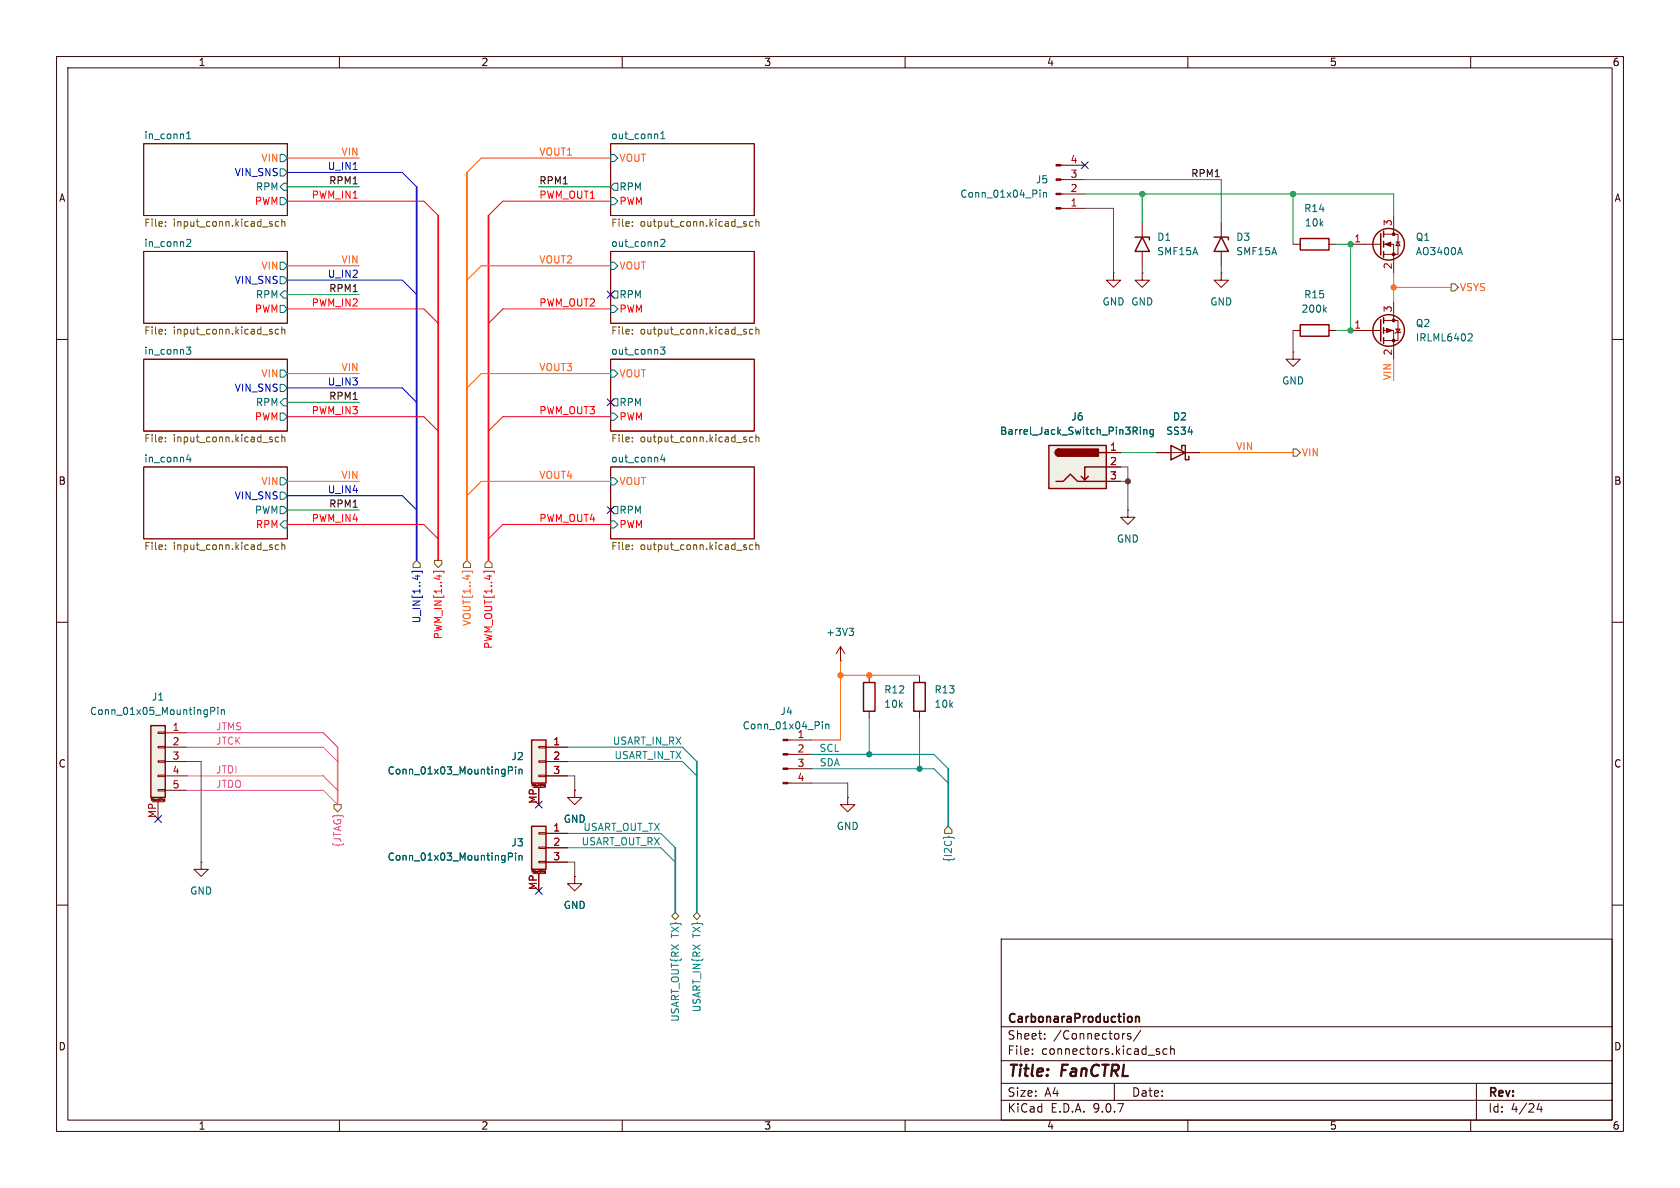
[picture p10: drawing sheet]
<svg xmlns="http://www.w3.org/2000/svg" width="297mm" height="210mm" viewBox="0 0 297 210" stroke-linecap="round" stroke-linejoin="round" font-family="sans-serif">
<g fill="none" stroke="#350000" stroke-width=".18">
<path d="M10 10h277v190h-277zM12 12h273v186h-273zM60 10v2M110 10v2M160 10v2M210 10v2M260 10v2M10 60h2M285 60h2M10 110h2M285 110h2M10 160h2"/>
<path d="M177 166h108v32h-108zM285 160h2M60 198v2M110 198v2M160 198v2M177 194.5h108M177 191.5h108M177 187.5h108M177 181.5h108M182.5 186.3v.1M182.5 185.5v.1M184.7 183.6v.1"/>
<path d="M184.7 182.8v.1M197 191.5v3M198.7 182.7h.2M199.9 182.8l-.4-.1-.2 .2 .1 .2 .5 .2v.3h-.6M201.7 182.1l-1.3 2M204.6 185.9l.4 .1v.2l-.2 .2h-.3M204.6 185.4l.4 .1M206.3 185.5l-.4-.1-.3 .3v.4l.1 .2h.6M207 185.5l.2-.1 .3 .1 .1 .9M207 184.9v1.5M210 198v2M260 198v2"/>
<path d="M261 191.5v6.5M272.1 195l-.4 1.1h1M272.5 195.6v1"/>
</g>
<path d="M200.1 179.8v.7M200.8 179.7v1M200.8 179.8l.2-.1 .3 .1 .1 .9" fill="none" stroke="#350000" stroke-width=".3"/>
<g fill="none" stroke="#840000" stroke-width=".18">
<path d="M25.4 25.4h25.4v12.7h-25.4zM107.9 25.4h25.4v12.7h-25.4zM215.9 39.4v2.5M246.4 38.1v3.3M25.4 44.5h25.4v12.7h-25.4zM107.9 44.5h25.4v12.7h-25.4zM215.9 48.3v1.2h1.3l-1.3 1.3-1.3-1.3h1.3M215.9 48.3h.1M215.9 44.5v2.5M228.6 58.4h1.3M228.6 43.2h1.3M234.9 58.4h1.3"/>
<path d="M234.9 43.2h1.3M238.8 58.4h5.3M238.8 43.2h5.3M244.6 56.6h2.5v3.6h-2.5M244.6 58.4h1.8v5.1M244.6 41.4h2.5v3.6h-2.5M244.6 43.2h1.8v5.1M246.4 53.3v3.3M246.8 58.2h.7l-.4 .6zM246.8 42.8h.7M247.1 42.8l.4 .6h-.7zM247.6 58.7l-.1 .1h-.7l-.2 .1"/>
<path d="M25.4 63.5h25.4v12.7h-25.4zM107.9 63.5h25.4v12.7h-25.4zM228.6 62.2v1.3h1.3l-1.3 1.3-1.3-1.3h1.3M228.6 62.2h.1M25.4 82.6h25.4v12.7h-25.4zM107.9 82.6h25.4v12.7h-25.4zM101.6 139.7v1.3h1.3l-1.3 1.2-1.3-1.2h1.3M101.6 139.7h.1M139.3 130.8h4.2M139.3 133.4h4.2M139.3 135.9h4.2M139.3 138.4h4.2"/>
<path d="M101.6 154.9v1.3h1.3l-1.3 1.3-1.3-1.3h1.3M101.6 154.9h.1M149.9 141v1.2h1.2l-1.2 1.3-1.3-1.3h1.3M149.9 141h.1"/>
</g>
<g fill="none" stroke="#006464" stroke-width=".18">
<path d="M33 24.5h.7M33 23.6l.4-.3v1.2M49.5 34.9h.7l.6 .7-.6 .6h-.7zM49.5 27.3h.7l.6 .6-.6 .7h-.7zM49.5 29.8h.7l.6 .7-.6 .6h-.7zM50.2 32.4h.6v1.3h-.6l-.7-.7zM107.9 34.9h.7l.6 .7-.6 .6h-.7zM107.9 27.3h.7l.6 .6-.6 .7h-.7zM108.6 32.4h.6v1.3h-.6l-.7-.7zM116.8 24.5h.7M116.8 23.6l.4-.3v1.2M33.1 42.4l.4-.1 .2 .4-.8 .9h.8"/>
<path d="M49.5 54h.7l.6 .6-.6 .6h-.7zM49.5 46.4h.7l.6 .6-.6 .6h-.7zM49.5 48.9h.7l.6 .6-.6 .7h-.7zM50.2 51.4h.6v1.3h-.6l-.7-.6zM107.9 54h.7l.6 .6-.6 .6h-.7zM107.9 46.4h.7l.6 .6-.6 .6h-.7zM108.6 51.4h.6v1.3h-.6l-.7-.6zM116.8 42.4l.5-.1 .2 .4-.7 .9h.7M234.1 54.7l.4 .5M234.5 54.3l-.5 .5M258.1 43.8l.4 1.2M259.7 59l.5 .1 .1 .3-.8 .9h.8"/>
<path d="M32.9 61.4h.8l-.4 .4 .4 .2v.4l-.2 .2h-.4M49.5 73h.7l.6 .7-.6 .6h-.7zM49.5 65.4h.7l.6 .6-.6 .7h-.7zM49.5 67.9h.7l.6 .7-.6 .6h-.7zM50.2 70.5h.6v1.3h-.6l-.7-.7zM107.9 73h.7l.6 .7-.6 .6h-.7zM107.9 71.1l.7-.6h.6v1.3h-.6zM107.9 65.4h.7l.6 .6-.6 .7h-.7zM116.8 61.4h.7l-.4 .4 .4 .2v.5l-.2 .1-.5-.1M33.3 80.3l-.3 1h.8M33.6 80.8v.9M49.5 89.5h.7l.6 .7-.6 .6h-.7z"/>
<path d="M49.5 92.7l.7-.6h.6v1.2h-.6zM49.5 84.5h.7l.6 .6-.6 .6h-.7zM49.5 87h.7l.6 .6-.6 .7h-.7zM107.9 92.1h.7l.6 .6-.6 .6h-.7zM107.9 84.5h.7l.6 .6-.6 .6h-.7zM108.6 89.5h.6v1.3h-.6l-.7-.6zM117.1 80.3l-.3 1h.8M117.4 80.8v.9M145.4 127.6v.1M145.4 128v.8M146 128v.8M146 128.1l.2-.1 .3 .1v.7"/>
</g>
<g fill="none" stroke="#725600" stroke-width=".18">
<path d="M29.2 39.2v.1M29.2 39.9v.1M48.1 39.6v.3M49.3 39.2h-.4l-.2 .2 .1 .5h.5M49.8 38.7v1.3M49.8 39.3l.2-.1h.3l.1 .8M111.8 39.9v.1M111.8 39.2v.1M131.6 39.6h.3l.1 .2-.2 .2h-.2M131.6 39.2h.3M133.1 39.2h-.4l-.2 .2 .1 .5h.5M133.6 39.3l.2-.1h.3l.1 .8"/>
<path d="M133.6 38.7v1.3M29.2 58.9v.2M29.2 58.3v.1M48.1 58.7v.3M49.3 58.3l-.4-.1-.2 .3 .1 .5h.5M49.8 58.3l.2-.1 .3 .1 .1 .8M49.8 57.8v1.3M111.8 58.3v.1M111.8 58.9v.2M131.6 58.6l.3 .1 .1 .2-.2 .2h-.2M131.6 58.2l.3 .1M133.1 58.3l-.4-.1-.2 .3 .1 .5h.5"/>
<path d="M133.6 58.3l.2-.1 .3 .1 .1 .8M133.6 57.8v1.3M29.2 77.3v.1M29.2 78v.1M48.1 77.7v.3M49.3 77.3h-.4l-.2 .2 .1 .5h.5M49.8 76.8v1.3M49.8 77.4l.2-.1h.3l.1 .8M111.8 77.3v.1M111.8 78v.1M131.6 77.7h.3l.1 .2-.2 .2h-.2M131.6 77.3h.3"/>
<path d="M133.1 77.3h-.4l-.2 .2 .1 .5h.5M133.6 77.4l.2-.1h.3l.1 .8M133.6 76.8v1.3M29.2 96.4v.1M29.2 97v.2M48.1 96.8v.3M49.3 96.4l-.4-.1-.2 .3 .1 .5h.5M49.8 95.9v1.3M49.8 96.4l.2-.1 .3 .1 .1 .8M111.8 96.4v.1M111.8 97v.2M131.6 96.7l.3 .1 .1 .2-.2 .2h-.2"/>
<path d="M131.6 96.3l.3 .1M133.1 96.4l-.4-.1-.2 .3 .1 .5h.5M133.6 96.4l.2-.1 .3 .1 .1 .8M133.6 95.9v1.3"/>
</g>
<g fill="#840000" stroke="#840000" stroke-width=".18">
<path d="M138.4 130.7h.9v.2h-.9z"/>
<path d="M138.4 133.2h.9v.3h-.9z"/>
<path d="M138.4 135.8h.9v.2h-.9z"/>
<path d="M138.4 138.3h.9v.3h-.9z"/>
<path d="M245.1 58l1 .4-1 .4z"/>
<path d="M244.9 43.2l1-.4v.8z"/>
<circle cx="246.4" cy="56.6" r=".25"/>
<circle cx="246.4" cy="60.2" r=".25"/>
<circle cx="246.4" cy="41.4" r=".25"/>
<circle cx="246.4" cy="45" r=".25"/>
</g>
<g fill="none" stroke="#840000" stroke-width=".25">
<path d="M214.6 41.9h2.6v.5M215.9 41.9l1.3 2.6h-2.6zM229.9 42.2h5v2h-5zM229.9 57.4h5v2h-5zM244.1 41.3v3.8M244.1 56.5v3.8M244.6 40.9v1M244.6 42.7v1M244.6 44.5v1M244.6 56.1v1.1M244.6 57.9v1M244.6 59.7v1"/>
<circle cx="245.5" cy="43.2" r="2.79"/>
<circle cx="245.5" cy="58.4" r="2.79"/>
</g>
<path d="M94 130.8h2.5v7.6h-2.5z" fill="#f0f0e6"/>
<path d="M94 130.8h2.5v7.6h-2.5z" fill="none" stroke="#840000" stroke-width=".25"/>
<g fill="none" stroke="#840000" stroke-width=".18">
<path d="M94.1 139v-.4l.1 .3 .1-.3v.4M94.2 139.2h2.1M95.2 132h1.3v.2h-1.3zM95.2 134.5h1.3v.2h-1.3zM95.2 137h1.3v.3h-1.3zM95.2 139.2v3M95.5 138.6v.3M95.7 138.6h.1M96.3 138.8v.2h.1M96.3 138.8l.1-.1v.3l-.1 .1M96.3 138.8h.1M96.5 132.1h3.8"/>
<path d="M96.5 134.6h3.8M96.5 137.2h3.8"/>
</g>
<path d="M89.9 136.2h.6l.1-.2-.1-.3-.6-.1v1.2M91.1 135.6v.1M91.1 136v.8M91.8 136v.8M91.8 136.1l.1-.1h.3l.1 .8" fill="none" stroke="#006464" stroke-width=".18"/>
<path d="M94 146.1h2.5v7.6h-2.5z" fill="#f0f0e6"/>
<path d="M94 146.1h2.5v7.6h-2.5z" fill="none" stroke="#840000" stroke-width=".25"/>
<g fill="none" stroke="#840000" stroke-width=".18">
<path d="M35.6 152.4v1.3h1.2l-1.2 1.2-1.3-1.2h1.3M35.6 152.4h.1M94.1 154.2v-.4l.1 .3 .1-.3v.4M94.2 154.4h2.1M95.2 147.2h1.3v.2h-1.3zM95.2 149.7h1.3v.3h-1.3zM95.2 152.3h1.3v.2h-1.3zM95.2 154.4v3.1M95.5 153.8v.4M95.7 153.9h.1M95.7 153.8v.1M96.4 154.3h-.1"/>
<path d="M96.4 154.2h-.1v-.2h.1v.3M96.4 154.3h.1M96.5 147.3h3.8M96.5 149.9h3.8M96.5 152.4h3.8"/>
</g>
<path d="M89.9 151.5l.6-.1 .1-.2-.1-.3-.6-.1v1.3M91.1 150.8v.1M91.1 151.2v.9M91.8 151.2v.9M91.8 151.3l.1-.1 .3 .1 .1 .8" fill="none" stroke="#006464" stroke-width=".18"/>
<path d="M26.7 128.3h2.5v12.7h-2.5z" fill="#f0f0e6"/>
<path d="M207 78.7l2.5 1.3-2.5 1.3zM208.9 79.4v-.7h.6v2.6h.7v-.7M26.7 128.3h2.5v12.7h-2.5z" fill="none" stroke="#840000" stroke-width=".25"/>
<g fill="none" stroke="#840000" stroke-width=".18">
<path d="M187.6 36.8h4.2M187.6 34.3h4.2M187.6 31.8h4.2M187.6 29.2h4.2M204.5 80h7.6M27.9 129.4h1.3v.3h-1.3zM27.9 132h1.3v.2h-1.3zM27.9 134.5h1.3v.2h-1.3zM27.9 137h1.3v.3h-1.3zM27.9 139.6h1.3v.2h-1.3zM29.2 129.5h3.8M29.2 132.1h3.8"/>
<path d="M29.2 134.6h3.8M29.2 137.2h3.8M29.2 139.7h3.8M26.8 141.5v-.4l.1 .3 .1-.3v.4M26.9 141.7h2.1M27.9 141.7v3.1M28.2 141.1v.4M28.4 141.2h.1M28.4 141.1v.1M28.5 141.2h-.1M29.1 141.3v.3h-.1M29.1 141.3h-.2l.1 .2h.1"/>
</g>
<path d="M183.9 33.6v.1M183.9 34v.9M184.5 34v.9M184.5 34.1l.1-.1 .3 .1 .1 .8M37.3 125.7l.6-.1 .1-.1-.1-.3-.6-.2v1.3M38.5 125v.2M38.5 125.5v.8M39.1 125.5v.8M39.1 125.6l.2-.1h.3l.1 .8" fill="none" stroke="#006464" stroke-width=".18"/>
<g fill="#840000" stroke="#840000" stroke-width=".18">
<path d="M186.7 36.7h.9v.3h-.9z"/>
<path d="M186.7 34.2h.9v.2h-.9z"/>
<path d="M186.7 31.6h.9v.3h-.9z"/>
<path d="M186.7 29.1h.9v.2h-.9z"/>
</g>
<path d="M185.4 78.7h10.2v7.7h-10.2z" fill="#f0f0e6"/>
<path d="M200.7 41.9h2.5v.5M201.9 41.9l1.3 2.6h-2.5zM185.4 78.7h10.2v7.7h-10.2zM187.2 79.4a.64 .64 0 0 0-.6 .6 .64 .64 0 0 0 .6 .6M186.7 85.1h1.3l1.2-1.3 1.3 1.3h5.1M192.4 84.2l-.6 .6M194.3 80h1.3M195.6 82.6h-3.8v2.2l-.7-.6M152.7 120.7h2v5h-2zM161.5 120.7h2.1v5h-2.1z" fill="none" stroke="#840000" stroke-width=".25"/>
<g fill="#840000" stroke="#840000" stroke-width=".25">
<path d="M186.7 79.6l.5-.2v1.2a.63 .63 0 0 1-.6-.3 .63 .63 0 0 1 .1-.7z"/>
<path d="M187.2 79.4h7v1.2h-7z"/>
</g>
<g fill="none" stroke="#840000" stroke-width=".18">
<path d="M201.9 39.4v2.5M196.8 48.3v1.2h1.3l-1.3 1.3-1.2-1.3h1.2M196.8 48.3h.1M201.9 48.3v1.2h1.3l-1.3 1.3-1.2-1.3h1.2M201.9 48.3h.1M201.9 44.5v2.5M195.6 80h2.5M195.6 82.6h2.5M195.6 85.1h2.5M199.4 90.2v1.2h1.3l-1.3 1.3-1.3-1.3h1.3M199.4 90.2h.1M204.5 80h2.5"/>
<path d="M209.5 80h2.6M148.6 116.8h.1M148.6 114.3l-.8 1.3M148.6 114.3l.8 1.3M148.6 114.3v2.5M153.7 119.4v1.3M162.6 119.4v1.3M95.2 139.2v3M96.5 132.1h3.8M96.5 134.6h3.8M96.5 137.2h3.8M101.6 139.7h.1"/>
<path d="M153.7 125.7v1.3M162.6 125.7v1.3M95.2 154.4v3.1M96.5 147.3h3.8M96.5 149.9h3.8M96.5 152.4h3.8M101.6 154.9h.1"/>
</g>
<g fill="none" stroke="#006464" stroke-width=".18">
<path d="M200.6 76.2l.5 .6M200.8 75.5l.3 .3-.1 .3-.2 .1M201.6 75.5v.1M201.6 75.9v.9M202.2 75.9v.9M202.2 76.1l.2-.2 .3 .1v.8M203.9 76l-.4-.1-.2 .3 .1 .5h.5M203.9 75.9v1.1l-.2 .2-.3-.1M150.1 111.1h.8l-.4 .5M150.6 111.6l.3 .2v.3l-.3 .2M89.9 136.2h.6l.1-.2-.1-.3-.6-.1v1.2M91.1 135.6v.1"/>
<path d="M91.1 136v.8M91.8 136v.8M91.8 136.1l.1-.1h.3l.1 .8M89.9 151.5l.6-.1 .1-.2-.1-.3-.6-.1v1.3M91.1 150.8v.1M91.1 151.2v.9M91.8 151.2v.9M91.8 151.3l.1-.1 .3 .1 .1 .8"/>
</g>
<g fill="none" stroke="#ff6302" stroke-width=".18">
<path d="M50.8 27.9h12.7M107.9 27.9h-22.8l-2.6 2.6M50.8 47h12.7M107.9 47h-22.8l-2.6 2.5M246.4 50.8h10.1M246.4 48.3v5M50.8 66h12.7M107.9 66h-22.8l-2.6 2.6M246.4 63.5v3.8M50.8 85.1h12.7M107.9 85.1h-22.8l-2.6 2.5M212.1 80h16.5"/>
<path d="M81.7 101.3v-.3h1.9v.3M148.6 119.4h14M148.6 116.8v14h-5.1"/>
</g>
<path d="M256.5 50.2h.7l.6 .6-.6 .6h-.7zM228.6 79.4h.6l.7 .6-.7 .6h-.6zM73 99.7l.7-.6 .6 .6v.6h-1.3zM76.8 99.1h1.3v.6l-.6 .6-.7-.6zM82.5 99.1l.7 .6v.6h-1.3v-.6zM86.4 99.1l.6 .6v.6h-1.3v-.6zM59.1 142.2h1.2v.7l-.6 .6-.6-.6zM167.6 146.1l.7 .6v.6h-1.3v-.6zM119.4 161.3l.6 .6-.6 .7-.7-.7zM122.6 161.9l.6-.6 .6 .6-.6 .7z" fill="none" stroke="#725600" stroke-width=".18"/>
<path d="M50.8 30.5h20.3l2.6 2.5M62.4 30h.8M50.8 49.5h20.3l2.6 2.6M50.8 68.6h20.3l2.6 2.5M50.8 87.6h20.3l2.6 2.6M72.8 101.3v-.3h1.9v.3M73.8 101.6v.8" fill="none" stroke="#00f" stroke-width=".18"/>
<path d="M50.8 35.6h24.1l2.6 2.5M107.9 35.6h-19l-2.5 2.5M50.8 54.6h24.1l2.6 2.6M107.9 54.6h-19l-2.5 2.6M50.8 73.7h24.1l2.6 2.5M107.9 73.7h-19l-2.5 2.5M50.8 92.7h24.1l2.6 2.6M107.9 92.7h-19l-2.5 2.6M76.7 101.3v-.3h1.8v.3M85.5 101.3v-.3h1.9v.3" fill="none" stroke="#f00" stroke-width=".18"/>
<path d="M100.3 134.6h20.3l2.6 2.6M100.3 132.1h20.3l2.6 2.5M143.5 135.9h21.6l2.5 2.5M143.5 133.4h21.6l2.5 2.5M153.7 127v6.4M162.6 127v8.9M100.3 147.3h16.5l2.6 2.6M100.3 149.9h16.5l2.6 2.5M167.6 148l.1-.1 .2 .1" fill="none" stroke="#008484" stroke-width=".18"/>
<path d="M73.7 33v66.1" fill="none" stroke="#00f" stroke-width=".3"/>
<path d="M77.5 38.1v61M86.4 38.1v61" fill="none" stroke="#f00" stroke-width=".3"/>
<path d="M82.5 30.5v68.6" fill="none" stroke="#ff6302" stroke-width=".3"/>
<path d="M123.2 134.6v26.7M167.6 135.9v10.2M119.4 149.9v11.4" fill="none" stroke="#008484" stroke-width=".3"/>
<path d="M59.7 132.1v10.1" fill="none" stroke="#f0f" stroke-width=".3"/>
<path d="M191.8 36.8h5v11.5M201.9 47v1.3M215.9 47v1.3M228.6 58.4v3.8M198.1 82.6h1.3v7.6M198.1 85.1h1.3M33 134.6h2.6v17.8M100.3 137.2h1.3v2.5M143.5 138.4h6.4v2.6M100.3 152.4h1.3v2.5" fill="none" stroke="#484848" stroke-width=".18"/>
<path d="M50.8 33h12.7M95.2 33h12.7M191.8 31.8h24.1v7.6M191.8 34.3h54.6v3.8M201.9 34.3v5.1M228.6 34.3v8.9M50.8 52.1h12.7M236.2 43.2h2.6v15.2h-2.6M50.8 71.1h12.7M50.8 90.2h12.7M198.1 80h6.4" fill="none" stroke="#009600" stroke-width=".18"/>
<path d="M33 132.1h24.1l2.6 2.5M33 137.2h24.1l2.6 2.5M33 129.5h24.1l2.6 2.6M33 139.7h24.1l2.6 2.5" fill="none" stroke="#f0f" stroke-width=".18"/>
<g fill="none" stroke="#000084" stroke-width=".18">
<path d="M191.2 28.6l1.2 1.2M192.4 28.6l-1.2 1.2M107.3 51.5l1.3 1.2M108.6 51.5l-1.3 1.2M107.3 70.5l1.3 1.2M108.6 70.5l-1.3 1.2M107.3 89.6l1.3 1.2M108.6 89.6l-1.3 1.2M27.3 144.2l1.2 1.2M28.5 144.2l-1.2 1.2M94.6 156.9l1.3 1.2M94.6 141.6l1.3 1.2"/>
<path d="M95.9 156.9l-1.3 1.2M95.9 141.6l-1.3 1.2"/>
</g>
<g fill="#008484" stroke="#008484" stroke-width=".18">
<circle cx="162.6" cy="135.9" r=".46"/>
<circle cx="153.7" cy="133.4" r=".46"/>
</g>
<g fill="#ff6302" stroke="#ff6302" stroke-width=".18">
<circle cx="148.6" cy="119.4" r=".46"/>
<circle cx="153.7" cy="119.4" r=".46"/>
<circle cx="246.4" cy="50.8" r=".46"/>
</g>
<g fill="#009600" stroke="#009600" stroke-width=".18">
<circle cx="238.8" cy="58.4" r=".46"/>
<circle cx="228.6" cy="34.3" r=".46"/>
<circle cx="238.8" cy="43.2" r=".46"/>
<circle cx="201.9" cy="34.3" r=".46"/>
</g>
<circle cx="199.4" cy="85.1" r=".46" fill="#484848" stroke="#484848" stroke-width=".18"/>
<g font-size="2.8" fill="#350000">
<text x="178" y="190.9">Title:</text>
<text x="187.7" y="190.9">FanCTRL</text>
</g>
<g font-size="2.1" fill="#350000">
<text x="178" y="184">Sheet:</text>
<text x="178" y="181.2">CarbonaraProduction</text>
<text x="186.2" y="184">/Connectors/</text>
<text x="178" y="186.7">File:</text>
<text x="184.1" y="186.7">connectors.kicad_sch</text>
<text x="178" y="196.9">KiCad</text>
<text x="178" y="194.1">Size:</text>
<text x="184.7" y="194.1">A4</text>
<text x="185.7" y="196.9">E.D.A.</text>
<text x="193.3" y="196.9">9.0.7</text>
<text x="200" y="194.1">Date:</text>
<text x="263" y="194.3">Rev:</text>
<text x="263" y="196.9">Id:</text>
<text x="267.1" y="196.9">4/24</text>
</g>
<g font-size="1.8" fill="#350000">
<text x="35" y="11.9">1</text>
<text x="85" y="11.9">2</text>
<text x="135" y="11.9">3</text>
<text x="185" y="11.9">4</text>
<text x="235" y="11.9">5</text>
<text x="285" y="11.9">6</text>
<text x="10.3" y="35.9">A</text>
<text x="285.3" y="35.9">A</text>
<text x="10.3" y="85.9">B</text>
<text x="285.3" y="85.9">B</text>
<text x="10.3" y="135.9">C</text>
<text x="285.3" y="135.9">C</text>
<text x="10.3" y="185.9">D</text>
<text x="285.3" y="185.9">D</text>
<text x="35" y="199.9">1</text>
<text x="85" y="199.9">2</text>
<text x="135" y="199.9">3</text>
<text x="185" y="199.9">4</text>
<text x="235" y="199.9">5</text>
<text x="285" y="199.9">6</text>
</g>
<g font-size="1.8" fill="#006464">
<text x="25.4" y="24.7">in_conn1</text>
<text x="107.9" y="24.7">out_conn1</text>
<text x="45.1" y="33.9">RPM</text>
<text x="109.4" y="33.9">RPM</text>
<text x="169.7" y="35.2">Conn_01x04_Pin</text>
<text x="183" y="32.6">J5</text>
<text x="230.5" y="37.7">R14</text>
<text x="230.6" y="40.2">10k</text>
<text x="25.4" y="43.7">in_conn2</text>
<text x="107.9" y="43.7">out_conn2</text>
<text x="204.5" y="42.8">D1</text>
<text x="204.5" y="45.3">SMF15A</text>
<text x="218.4" y="42.8">D3</text>
<text x="218.4" y="45.3">SMF15A</text>
<text x="250.2" y="45.3">AO3400A</text>
<text x="250.2" y="42.8">Q1</text>
<text x="45.1" y="52.9">RPM</text>
<text x="109.4" y="52.9">RPM</text>
<text x="230.5" y="52.9">R15</text>
<text x="194.8" y="54.2">GND GND</text>
<text x="213.9" y="54.2">GND</text>
<text x="230" y="55.5">200k</text>
<text x="250.2" y="58">Q2</text>
<text x="25.4" y="62.8">in_conn3</text>
<text x="107.9" y="62.8">out_conn3</text>
<text x="250.2" y="60.6">IRLML6402</text>
<text x="45.1" y="72">RPM</text>
<text x="109.4" y="72">RPM</text>
<text x="226.6" y="68.2">GND</text>
<text x="176.7" y="77.1">Barrel_Jack_Switch_Pin3Ring</text>
<text x="189.3" y="74.5">J6</text>
<text x="206.1" y="77.1">SS34</text>
<text x="207.3" y="74.5">D2</text>
<text x="25.4" y="81.8">in_conn4</text>
<text x="107.9" y="81.8">out_conn4</text>
<text x="45" y="91">PWM</text>
<text x="109.4" y="91">RPM</text>
<text x="197.4" y="96.1">GND</text>
<text x="145.9" y="112.6">+3V3</text>
<text x="26.7" y="124.1">J1</text>
<text x="156.2" y="125.3">10k</text>
<text x="156.2" y="122.8">R12</text>
<text x="165.1" y="125.3">10k</text>
<text x="165.1" y="122.8">R13</text>
<text x="15.8" y="126.6">Conn_01x05_MountingPin</text>
<text x="131.2" y="129.1">Conn_01x04_Pin</text>
<text x="137.9" y="126.6">J4</text>
<text x="140.9" y="130.6">1</text>
<text x="68.4" y="137.1">Conn_01x03_MountingPin</text>
<text x="90.3" y="134.6">J2</text>
<text x="90.3" y="149.8">J3</text>
<text x="99.6" y="145.6">GND</text>
<text x="147.8" y="146.9">GND</text>
<text x="68.4" y="152.3">Conn_01x03_MountingPin</text>
<text x="33.5" y="158.3">GND</text>
<text x="99.6" y="160.9">GND</text>
</g>
<g font-size="1.8" fill="#ff6302">
<text x="46.1" y="28.8">VIN</text>
<text x="60.3" y="27.6">VIN</text>
<text x="95.2" y="27.6">VOUT1</text>
<text x="109.4" y="28.8">VOUT</text>
<text x="46.1" y="47.9">VIN</text>
<text x="60.3" y="46.6">VIN</text>
<text x="95.2" y="46.6">VOUT2</text>
<text x="109.4" y="47.9">VOUT</text>
<text x="258" y="51.7">VSYS</text>
<text x="60.3" y="65.7">VIN</text>
<text x="95.2" y="65.7">VOUT3</text>
<text x="46.1" y="66.9">VIN</text>
<text x="109.4" y="66.9">VOUT</text>
<text x="246" y="67.3" transform="rotate(-90 246 67.3)">VIN</text>
<text x="218.4" y="79.7">VIN</text>
<text x="230.1" y="80.9">VIN</text>
<text x="46.1" y="86">VIN</text>
<text x="60.3" y="84.7">VIN</text>
<text x="95.2" y="84.7">VOUT4</text>
<text x="109.4" y="86">VOUT</text>
<text x="83.4" y="110.8" transform="rotate(-90 83.4 110.8)">VOUT[1..4]</text>
</g>
<g font-size="1.8" fill="#a90000">
<text x="189.2" y="29">4</text>
<text x="189.2" y="34">2</text>
<text x="189.2" y="31.5">3</text>
<text x="189.2" y="36.6">1</text>
<text x="246.1" y="40.1" transform="rotate(-90 246.1 40.1)">3</text>
<text x="239.3" y="42.9">1</text>
<text x="246.1" y="47.7" transform="rotate(-90 246.1 47.7)">2</text>
<text x="239.3" y="58.2">1</text>
<text x="246.1" y="55.3" transform="rotate(-90 246.1 55.3)">3</text>
<text x="246.1" y="62.9" transform="rotate(-90 246.1 62.9)">2</text>
<text x="196.1" y="79.8">1</text>
<text x="196.1" y="82.3">2</text>
<text x="196.1" y="84.8">3</text>
<text x="30.4" y="129.3">1</text>
<text x="30.4" y="131.8">2</text>
<text x="97.7" y="131.8">1</text>
<text x="30.4" y="134.4">3</text>
<text x="30.4" y="136.9">4</text>
<text x="97.7" y="134.4">2</text>
<text x="97.7" y="136.9">3</text>
<text x="140.9" y="133.1">2</text>
<text x="140.9" y="135.6">3</text>
<text x="30.4" y="139.4">5</text>
<text x="95" y="142.2" transform="rotate(-90 95 142.2)">MP</text>
<text x="140.9" y="138.2">4</text>
<text x="27.7" y="144.7" transform="rotate(-90 27.7 144.7)">MP</text>
<text x="97.7" y="147.1">1</text>
<text x="97.7" y="149.6">2</text>
<text x="97.7" y="152.1">3</text>
<text x="95" y="157.4" transform="rotate(-90 95 157.4)">MP</text>
</g>
<g font-size="1.8" fill="#00f">
<text x="41.4" y="31.3">VIN_SNS</text>
<text x="57.9" y="30.1">U_IN1</text>
<text x="41.4" y="50.4">VIN_SNS</text>
<text x="57.9" y="49.2">U_IN2</text>
<text x="41.4" y="69.4">VIN_SNS</text>
<text x="57.9" y="68.2">U_IN3</text>
<text x="41.4" y="88.5">VIN_SNS</text>
<text x="57.9" y="87.3">U_IN4</text>
<text x="74.5" y="110.3" transform="rotate(-90 74.5 110.3)">U_IN[1..4]</text>
</g>
<g font-size="1.8" fill="#f00">
<text x="55" y="35.2">PWM_IN1</text>
<text x="95.2" y="35.2">PWM_OUT1</text>
<text x="45" y="36.4">PWM</text>
<text x="109.4" y="36.4">PWM</text>
<text x="45" y="55.5">PWM</text>
<text x="55" y="54.3">PWM_IN2</text>
<text x="95.2" y="54.3">PWM_OUT2</text>
<text x="109.4" y="55.5">PWM</text>
<text x="45" y="74.5">PWM</text>
<text x="55" y="73.3">PWM_IN3</text>
<text x="95.2" y="73.3">PWM_OUT3</text>
<text x="109.4" y="74.5">PWM</text>
<text x="45.1" y="93.6">RPM</text>
<text x="55" y="92.4">PWM_IN4</text>
<text x="95.2" y="92.4">PWM_OUT4</text>
<text x="109.4" y="93.6">PWM</text>
<text x="78.3" y="113.1" transform="rotate(-90 78.3 113.1)">PWM_IN[1..4]</text>
<text x="87.2" y="114.8" transform="rotate(-90 87.2 114.8)">PWM_OUT[1..4]</text>
</g>
<g font-size="1.8" fill="#0f0f0f">
<text x="58.1" y="32.7">RPM1</text>
<text x="95.2" y="32.7">RPM1</text>
<text x="210.5" y="31.4">RPM1</text>
<text x="58.1" y="51.7">RPM1</text>
<text x="58.1" y="70.8">RPM1</text>
<text x="58.1" y="89.8">RPM1</text>
</g>
<g font-size="1.8" fill="#725600">
<text x="25.4" y="40.4">File:</text>
<text x="30.6" y="40.4">input_conn.kicad_sch</text>
<text x="107.9" y="40.4">File:</text>
<text x="113.2" y="40.4">output_conn.kicad_sch</text>
<text x="25.4" y="59.5">File:</text>
<text x="30.6" y="59.5">input_conn.kicad_sch</text>
<text x="107.9" y="59.5">File:</text>
<text x="113.2" y="59.5">output_conn.kicad_sch</text>
<text x="25.4" y="78.5">File:</text>
<text x="30.6" y="78.5">input_conn.kicad_sch</text>
<text x="107.9" y="78.5">File:</text>
<text x="113.2" y="78.5">output_conn.kicad_sch</text>
<text x="25.4" y="97.6">File:</text>
<text x="30.6" y="97.6">input_conn.kicad_sch</text>
<text x="107.9" y="97.6">File:</text>
<text x="113.2" y="97.6">output_conn.kicad_sch</text>
</g>
<g font-size="1.8" fill="#f0f">
<text x="38.1" y="129.2">JTMS</text>
<text x="38.1" y="131.7">JTCK</text>
<text x="38.1" y="136.8">JTDI</text>
<text x="38.1" y="139.4">JTDO</text>
<text x="60.6" y="149.9" transform="rotate(-90 60.6 149.9)">{JTAG}</text>
</g>
<g font-size="1.8" fill="#008484">
<text x="108.2" y="131.7">USART_IN_RX</text>
<text x="108.5" y="134.3">USART_IN_TX</text>
<text x="144.8" y="133">SCL</text>
<text x="144.8" y="135.5">SDA</text>
<text x="102.7" y="149.5">USART_OUT_RX</text>
<text x="103" y="147">USART_OUT_TX</text>
<text x="168.5" y="152.5" transform="rotate(-90 168.5 152.5)">{I2C}</text>
<text x="124.1" y="165.8" transform="rotate(-90 124.1 165.8)">TX}</text>
<text x="124.1" y="179" transform="rotate(-90 124.1 179)">USART_IN{RX</text>
<text x="120.2" y="180.7" transform="rotate(-90 120.2 180.7)">USART_OUT{RX TX}</text>
</g>
<g font-size=".5" fill="#840000">
<text x="26.5" y="141.8">Mounting</text>
<text x="93.8" y="139.2">Mounting</text>
<text x="93.8" y="154.5">Mounting</text>
</g>
</svg>
